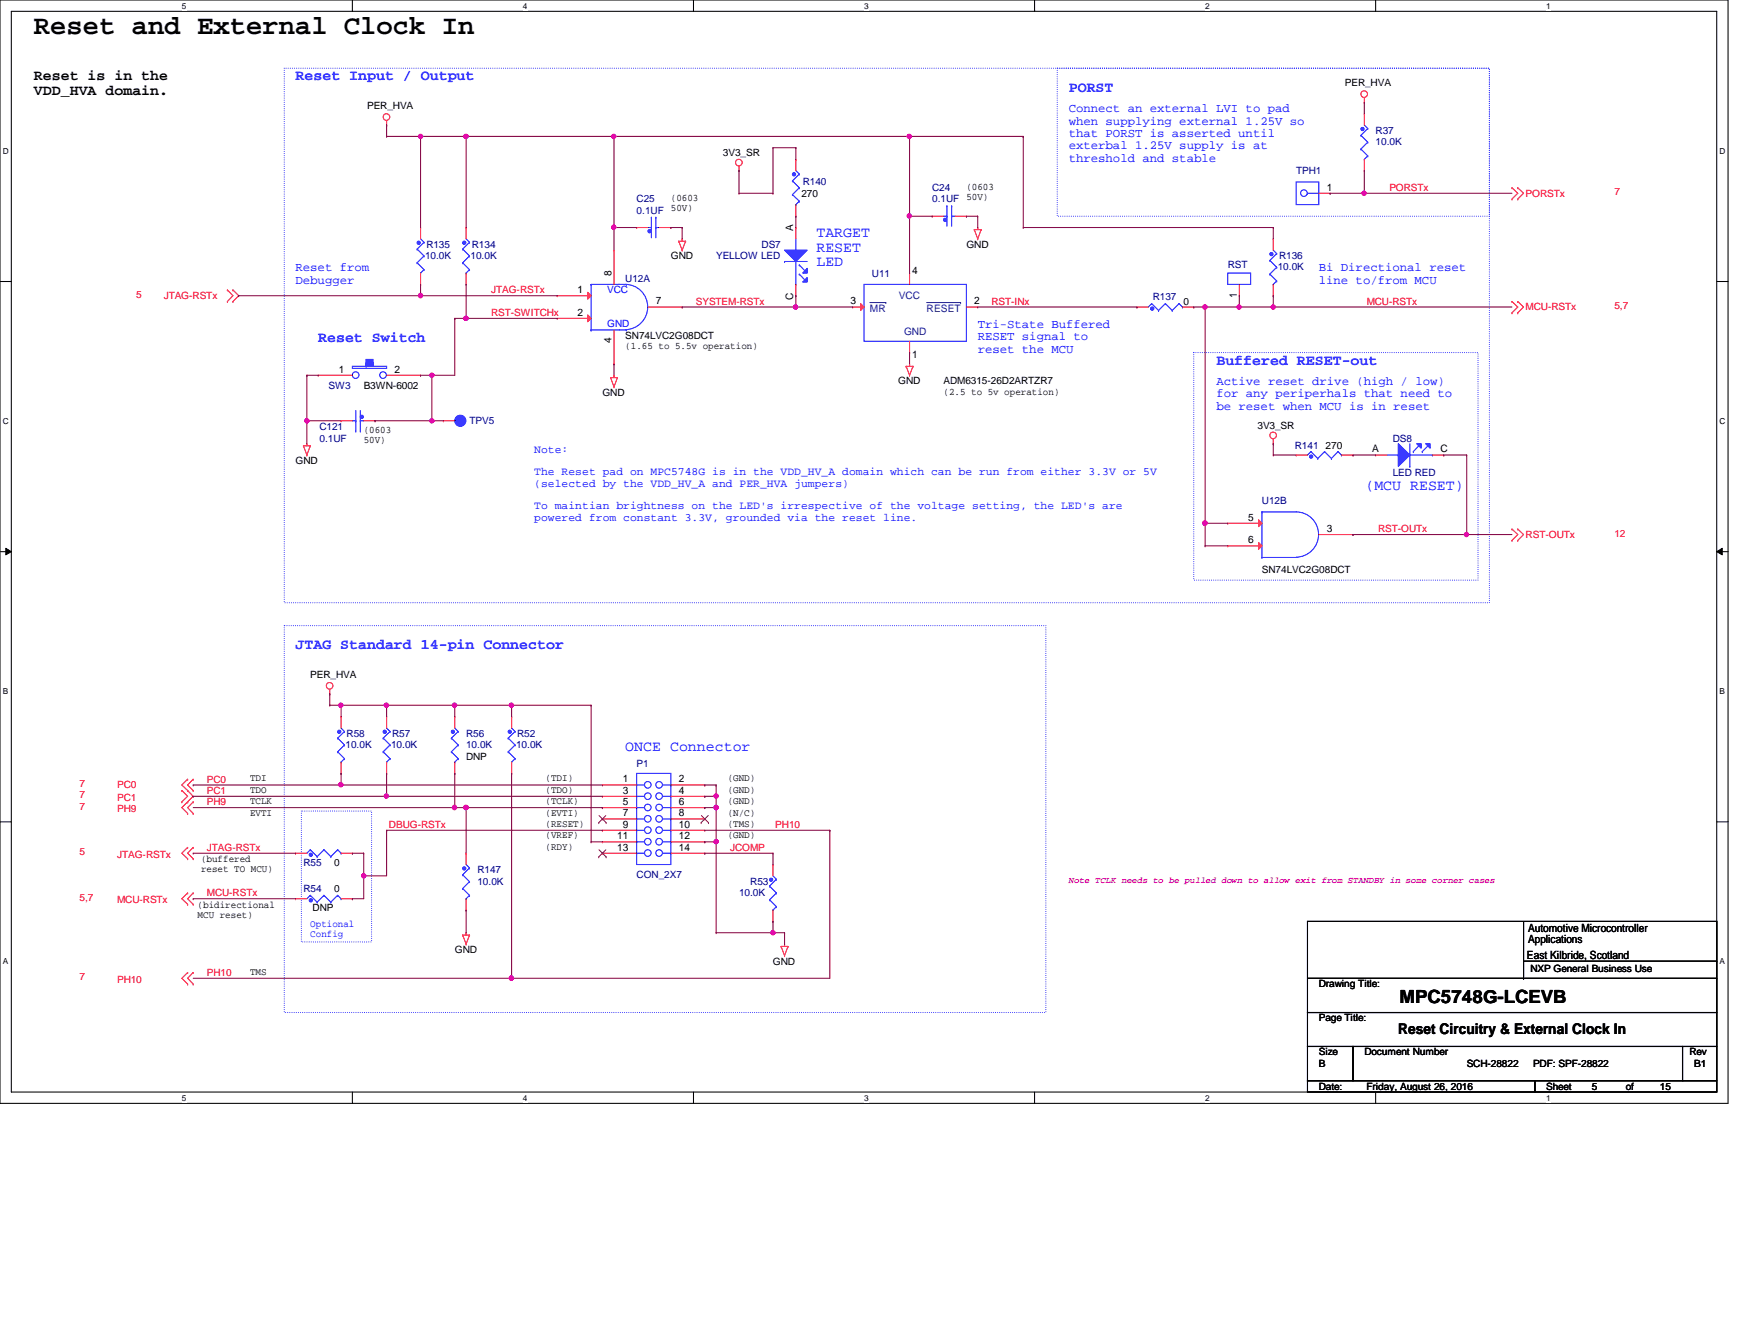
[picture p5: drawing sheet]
<svg xmlns="http://www.w3.org/2000/svg" width="279mm" height="216mm" viewBox="0 0 279 216" stroke-linecap="round" stroke-linejoin="round" font-family="sans-serif">
<path d="M0 0h278v177.4h-278zM1.8 1.8h274.3v173.8h-274.3z" fill="none" stroke="#000" stroke-width=".17"/>
<g fill="#fff">
<path d="M29.3 .2h.7v1.5h-.7z"/>
<path d="M29.3 175.8h.7v1.4h-.7z"/>
</g>
<path d="M56.7 0v1.8M56.7 175.6v1.8" fill="none" stroke="#000" stroke-width=".17"/>
<g fill="#fff">
<path d="M84.1 .2h.7v1.5h-.7z"/>
<path d="M84.1 175.8h.7v1.4h-.7z"/>
</g>
<path d="M111.5 0v1.8M111.5 175.6v1.8" fill="none" stroke="#000" stroke-width=".17"/>
<g fill="#fff">
<path d="M139 .2h.7v1.5h-.7z"/>
<path d="M139 175.8h.7v1.4h-.7z"/>
</g>
<path d="M166.4 0v1.8M166.4 175.6v1.8" fill="none" stroke="#000" stroke-width=".17"/>
<g fill="#fff">
<path d="M193.8 .2h.8v1.5h-.8z"/>
<path d="M193.8 175.8h.8v1.4h-.8z"/>
</g>
<path d="M221.3 0v1.8M221.3 175.6v1.8" fill="none" stroke="#000" stroke-width=".17"/>
<g fill="#fff">
<path d="M248.7 .2h.7v1.5h-.7z"/>
<path d="M248.7 175.8h.7v1.4h-.7z"/>
<path d="M.5 23.5h.9v1.5h-.9z"/>
<path d="M276.6 23.5h.9v1.5h-.9z"/>
<path d="M.5 67h.9v1.5h-.9z"/>
<path d="M276.6 67h.9v1.5h-.9z"/>
</g>
<path d="M0 45.3h1.8M276.1 45.3h1.9" fill="none" stroke="#000" stroke-width=".17"/>
<g fill="#fff">
<path d="M.5 110.4h.8v1.5h-.8z"/>
<path d="M276.6 110.4h.9v1.5h-.9z"/>
</g>
<path d="M0 88.7h1.8M276.1 88.7h1.9" fill="none" stroke="#000" stroke-width=".17"/>
<path d="M.9 88.1l.9 .6-.9 .5zM276.1 88.7l.9-.6v1.1z" fill="#000"/>
<path d="M.9 88.1l.9 .6-.9 .5zM276.1 88.7l.9-.6v1.1z" fill="none" stroke="#000" stroke-width=".16"/>
<g fill="#fff">
<path d="M.5 153.8h.8v1.5h-.8z"/>
<path d="M276.6 153.8h.9v1.5h-.9z"/>
</g>
<g fill="none" stroke="#000" stroke-width=".17">
<path d="M0 132.1h1.8M276.1 132.1h1.9M210.3 148.1h65.8v14.7h-65.8zM210.3 157.3h65.8M245.1 157.3h.1M245.1 148.1v9.2M245.1 154.5h31M276.1 157.3h.1M276.1 154.5h.1M210.3 162.8h65.8v5.4h-65.8zM210.3 168.2h7.3v5.5h-7.3zM210.3 173.7h36.6v1.9h-36.6z"/>
<path d="M217.6 168.2h53v5.5h-53zM246.9 173.7h29.2v1.9h-29.2zM270.6 168.2h5.5v5.5h-5.5z"/>
</g>
<path d="M45.7 11h193.9v85.9h-193.9zM170.1 11h69.5v23.8h-69.5zM192 56.7h45.7v36.6h-45.7zM45.7 100.6h122.5v62.2h-122.5zM48.5 130.4h11.3v21h-11.3z" fill="none" stroke="#00f" stroke-width=".17" stroke-dasharray="0 .3"/>
<g fill="none" stroke="#f00" stroke-width=".17">
<path d="M62.2 19.4v.7M219.5 16.5h.1M219.5 15.7v.8M62.2 20.1h.1M109.2 38.8h.1M109.2 38.8h1.1M109.2 38.8l.5 1.4M109.7 38.4h.1M109.7 38.4v.4M110.3 38.8h.1M110.3 38.8l-.6 1.4M118.9 27.4h.1"/>
<path d="M118.9 26.7v.7M156.7 36.9h.1M156.7 36.9h1.1M156.7 36.9l.6 1.5M157.3 36.6h.1M157.3 38.4h.1M157.3 36.6v.3M157.8 36.9h.1M157.8 36.9l-.5 1.5M243.2 32h.1M243.2 30.2h.1M243.2 30.2l.9 .9-.9 .9"/>
<path d="M244.1 32h.1M244.1 30.2h.1M244.1 30.2l1 .9-1 .9M36.6 46.6h.1M36.6 48.5h.1M36.6 46.6l.9 .9-.9 1M37.5 48.5h.1M37.5 46.6h.1M37.5 46.6l.9 .9-.9 1M109.7 40.2h.1M145.8 58.9h.1M145.8 58.9h1.1"/>
<path d="M145.8 58.9l.5 1.4M146.3 58.5h.1M146.3 58.5v.4M146.9 58.9h.1M146.9 58.9l-.6 1.4M243.2 50.3h.1M243.2 48.5h.1M243.2 48.5l.9 .9-.9 .9M244.1 50.3h.1M244.1 48.5h.1M244.1 48.5l1 .9-1 .9M48.8 71.7h.1"/>
<path d="M48.8 71.7h1.1M48.8 71.7l.6 1.5M49.4 71.3h.1M49.4 73.2h.1M49.4 71.3v.4M49.9 71.7h.1M49.9 71.7l-.5 1.5M98.2 60.7h.1M98.2 60.7h1.1M98.2 60.7l.6 1.5M98.8 60.3h.1M98.8 62.2h.1"/>
<path d="M98.8 60.3v.4M99.3 60.7h.1M99.3 60.7l-.5 1.5M146.3 60.3h.1M204.8 71.3h.1M204.8 70.6v.7M243.2 86.9h.1M243.2 85h.1M243.2 85l.9 .9-.9 1M244.1 86.9h.1M244.1 85h.1M244.1 85l1 .9-1 1"/>
<path d="M53 111.5h.1M53 110.8v.7M29.3 127.1h.1M29.3 128.9h.1M29.3 127.1l.9 .9-.9 .9M30.2 128.9h.1M30.2 130.8h.1M30.2 125.3h.1M30.2 127.1h.1M30.2 136.2h.1M30.2 138h.1M30.2 127.1l.9 .9-1.8 1.8 .9 1"/>
<path d="M30.2 125.3l-.9 .9 .9 .9M30.2 136.2l-.9 1 .9 .8M31.1 128.9h.1M31.1 130.8h.1M31.1 125.3h.1M31.1 127.1h.1M31.1 136.2h.1M31.1 138h.1M31.1 128.9l-.9 .9 .9 1M31.1 125.3l-.9 .9 .9 .9M31.1 136.2l-.9 1 .9 .8M30.2 143.6h.1"/>
<path d="M30.2 145.4h.1M30.2 156.3h.1M30.2 158.2h.1M30.2 143.6l-.9 .9 .9 .9M30.2 156.3l-.9 1 .9 .9M31.1 143.6h.1M31.1 145.4h.1M31.1 156.3h.1M31.1 158.2h.1M31.1 143.6l-.9 .9 .9 .9M31.1 156.3l-.9 1 .9 .9M74.4 150.3h.1"/>
<path d="M74.4 150.3h1.1M74.4 150.3l.6 1.5M75 149.9h.1M75 151.8h.1M75 149.9v.4M75.5 150.3h.1M75.5 150.3l-.5 1.5M125.6 152.1h.1M125.6 152.1h1.1M125.6 152.1l.6 1.5M126.2 151.8h.1M126.2 153.6h.1"/>
<path d="M126.2 151.8v.3M126.7 152.1h.1M126.7 152.1l-.5 1.5"/>
<circle cx="62.2" cy="18.8" r=".54"/>
<circle cx="219.4" cy="15.1" r=".54"/>
<circle cx="118.8" cy="26.1" r=".54"/>
<circle cx="204.8" cy="70" r=".54"/>
<circle cx="53" cy="110.3" r=".54"/>
</g>
<path d="M75 38.4l.5 .5M75.5 38.9h.1M75.5 38.9l-1.1 1.1M74.4 40h.1M74.4 42.2h.1M74.4 40l1.1 1.1M74.4 42.2l1.1 1.1M75 43.9h.1M75.5 41.1h.1M75.5 43.3h.1M75.5 41.1l-1.1 1.1M75.5 43.3l-.5 .6" fill="none" stroke="#00f" stroke-width=".17"/>
<circle cx="74.7" cy="39" r=".26" fill="#00f"/>
<g fill="none" stroke="#00f" stroke-width=".17">
<path d="M197.5 43.9h3.7v1.8h-3.7zM210.9 72.6h.1M210.9 72.6l-.6 .6M210.9 72.6l1.1 1.1M212 73.7h.1M213.1 72.6h.1M213.1 72.6l-1.1 1.1M213.1 72.6l1.1 1.1M214.2 73.7h.1M215.2 72.6h.1M215.2 72.6l-1 1.1M215.2 72.6l.6 .6"/>
<path d="M215.8 73.2h.1"/>
<circle cx="74.7" cy="39" r=".26"/>
</g>
<path d="M75 36.6h.1M75 36.6v1.8M75 45.7h.1M75 43.9v1.8M199.3 47.5h.1M199.3 45.7v1.8" fill="none" stroke="#f00" stroke-width=".17"/>
<circle cx="210.9" cy="73.4" r=".26" fill="#00f"/>
<g fill="none" stroke="#00f" stroke-width=".17">
<path d="M218.9 21.8h.1M218.9 24h.1M218.9 21.8l1.1 1.1M218.9 24l1.1 1.1M219.5 25.6h.1M219.5 20.1l.5 .6M220 20.7h.1M220 22.9h.1M220 25.1h.1M220 20.7l-1.1 1.1M220 22.9l-1.1 1.1M220 25.1l-.5 .5"/>
<circle cx="210.9" cy="73.4" r=".26"/>
</g>
<path d="M208.5 73.2h.1M208.5 73.2h1.8M215.8 73.2h1.8M217.6 73.2h.1" fill="none" stroke="#f00" stroke-width=".17"/>
<circle cx="219.2" cy="20.7" r=".26" fill="#00f"/>
<g fill="none" stroke="#00f" stroke-width=".17">
<path d="M81.7 118.7h.1M81.7 118.7l1.1 1.1M82.3 117.1l.5 .5M82.8 117.6h.1M82.8 119.8h.1M82.8 117.6l-1.1 1.1M82.8 119.8l-1.1 1.1M81.7 120.9h.1M81.7 120.9l1.1 1.1M82.3 122.5h.1M82.8 122h.1M82.8 122l-.5 .5"/>
<circle cx="219.2" cy="20.7" r=".26"/>
</g>
<path d="M219.5 18.3h.1M219.5 18.3v1.8M219.5 27.4h.1M219.5 25.6v1.8" fill="none" stroke="#f00" stroke-width=".17"/>
<circle cx="82" cy="117.6" r=".26" fill="#00f"/>
<g fill="none" stroke="#00f" stroke-width=".17">
<path d="M58.9 58.3h.1M58.9 58.9h.1M58.9 58.3h1.1M58.9 58.3v.6M60 58.3h.1M60 58.3v.6"/>
<circle cx="57.2" cy="60.3" r=".54"/>
<circle cx="61.6" cy="60.3" r=".54"/>
<circle cx="82" cy="117.6" r=".26"/>
</g>
<path d="M82.3 115.2h.1M82.3 115.2v1.9M82.3 124.3h.1M82.3 122.5v1.8" fill="none" stroke="#f00" stroke-width=".17"/>
<path d="M58.9 57.8h1.1v1.1h-1.1z" fill-rule="evenodd" fill="#00f"/>
<g fill="none" stroke="#00f" stroke-width=".17">
<path d="M56.7 58.9h5.5v.3h-5.5zM58.9 57.8h1.1v1.1h-1.1zM123.8 142.5h.1M123.8 144.7h.1M123.8 142.5l1.1 1.1M123.8 144.7l1.1 1.1M124.3 146.3h.1M124.3 140.8l.6 .6M124.9 141.4h.1M124.9 143.6h.1M124.9 145.8h.1M124.9 141.4l-1.1 1.1"/>
<path d="M124.9 143.6l-1.1 1.1M124.9 145.8l-.6 .5"/>
</g>
<path d="M51.2 60.3h.1M51.2 60.3h5.5M62.2 60.3h5.4M67.6 60.3h.1" fill="none" stroke="#f00" stroke-width=".17"/>
<circle cx="124" cy="141.4" r=".26" fill="#00f"/>
<g fill="none" stroke="#00f" stroke-width=".17">
<path d="M56.7 67.6h.5M57.2 69.3h.1M57.2 67.6h.1M57.2 66v3.3M58 69.3h.1M58 66v3.3"/>
<circle cx="124" cy="141.4" r=".26"/>
</g>
<path d="M124.3 139h.1M124.3 139v1.8M124.3 148.1h.1M124.3 146.3v1.8" fill="none" stroke="#f00" stroke-width=".17"/>
<circle cx="58.2" cy="67" r=".26" fill="#00f"/>
<g fill="none" stroke="#00f" stroke-width=".17">
<path d="M58 67.6h.1M58 67.6h.5M61.6 118.7h.1M61.6 118.7l1.1 1.1M62.2 117.1l.5 .5M62.7 117.6h.1M62.7 119.8h.1M62.7 117.6l-1.1 1.1M62.7 119.8l-1.1 1.1M61.6 120.9h.1M61.6 120.9l1.1 1.1M62.2 122.5h.1"/>
<path d="M62.7 122h.1M62.7 122l-.5 .5"/>
<circle cx="58.2" cy="67" r=".26"/>
</g>
<path d="M54.9 67.6h.1M54.9 67.6h1.8M58.5 67.6h1.8M60.3 67.6h.1" fill="none" stroke="#f00" stroke-width=".17"/>
<circle cx="61.9" cy="117.6" r=".26" fill="#00f"/>
<g fill="none" stroke="#00f" stroke-width=".17">
<path d="M95.1 45.7h.1M95.1 53h.1M95.1 45.7h5.7M95.1 53h5.7M95.1 45.7v7.3M100.6 45.7a3.6 3.6 0 0 1 3.6 3.7 3.6 3.6 0 0 1-3.6 3.6M100.8 45.7h.1M100.8 53h.1"/>
<circle cx="61.9" cy="117.6" r=".26"/>
</g>
<path d="M62.2 115.2h.1M62.2 115.2v1.9M62.2 124.3h.1M62.2 122.5v1.8" fill="none" stroke="#f00" stroke-width=".17"/>
<path d="M94.5 47l.6 .5-.6 .6z" fill="#f00"/>
<path d="M89.6 47.5h.1M89.6 47.5h5.5M94.5 47l.6 .5-.6 .6z" fill="none" stroke="#f00" stroke-width=".17"/>
<path d="M94.5 50.6l.6 .6-.6 .5z" fill="#f00"/>
<path d="M89.6 51.2h.1M89.6 51.2h5.5M94.5 50.6l.6 .6-.6 .5zM98.8 40.2h.1M98.8 58.5h.1M98.8 40.2v5.5M98.8 53v5.5M104.2 49.4h5.5M109.7 49.4h.1" fill="none" stroke="#f00" stroke-width=".17"/>
<circle cx="74" cy="67.6" r=".89" fill="#00f"/>
<g fill="none" stroke="#00f" stroke-width=".17">
<path d="M127.5 29.1h.1M127.5 31.3h.1M127.5 29.1l1.1 1.1M127.5 31.3l1.1 1M128 32.9h.1M128 27.4l.6 .6M128.6 28h.1M128.6 30.2h.1M128.6 32.3h.1M128.6 28l-1.1 1.1M128.6 30.2l-1.1 1.1M128.6 32.3l-.6 .6"/>
<circle cx="74" cy="67.6" r=".89"/>
</g>
<path d="M71.3 67.6h.1M71.3 67.6h1.9" fill="none" stroke="#f00" stroke-width=".17"/>
<circle cx="127.7" cy="28" r=".26" fill="#00f"/>
<g fill="none" stroke="#00f" stroke-width=".17">
<path d="M204.3 41.9h.1M204.3 44.1h.1M204.3 41.9l1.1 1.1M204.3 44.1l1.1 1.1M204.8 45.7h.1M204.8 40.2l.6 .6M205.4 40.8h.1M205.4 43h.1M205.4 45.2h.1M205.4 40.8l-1.1 1.1M205.4 43l-1.1 1.1M205.4 45.2l-.6 .5"/>
<circle cx="127.7" cy="28" r=".26"/>
</g>
<path d="M128 25.6h.1M128 34.8h.1M128 25.6v1.8M128 32.9v1.9" fill="none" stroke="#f00" stroke-width=".17"/>
<circle cx="204.5" cy="40.9" r=".26" fill="#00f"/>
<g fill="none" stroke="#00f" stroke-width=".17">
<path d="M49.9 136.6h.1M49.9 136.6l-.5 .6M49.9 136.6l1.1 1.1M51 137.7h.1M52.1 136.6h.1M52.1 136.6l-1.1 1.1M52.1 136.6l1.1 1.1M53.2 137.7h.1M54.3 136.6h.1M54.3 136.6l-1.1 1.1M54.3 136.6l.6 .6M54.9 137.2h.1"/>
<circle cx="204.5" cy="40.9" r=".26"/>
</g>
<path d="M204.8 38.4h.1M204.8 38.4v1.8M204.8 47.5h.1M204.8 45.7v1.8" fill="none" stroke="#f00" stroke-width=".17"/>
<circle cx="50" cy="137.4" r=".26" fill="#00f"/>
<g fill="none" stroke="#00f" stroke-width=".17">
<path d="M75 139l.5 .5M75.5 139.5h.1M75.5 139.5l-1.1 1.1M74.4 140.6h.1M74.4 142.8h.1M74.4 140.6l1.1 1.1M74.4 142.8l1.1 1.1M75 144.5h.1M75.5 141.7h.1M75.5 143.9h.1M75.5 141.7l-1.1 1.1M75.5 143.9l-.5 .6"/>
<circle cx="50" cy="137.4" r=".26"/>
</g>
<path d="M47.5 137.2h.1M47.5 137.2h1.9M54.9 137.2h1.8M56.7 137.2h.1" fill="none" stroke="#f00" stroke-width=".17"/>
<circle cx="74.7" cy="139.6" r=".26" fill="#00f"/>
<g fill="none" stroke="#00f" stroke-width=".17">
<path d="M203 82.3h.1M203 89.6h.1M203 82.3h5.5a3.6 3.6 0 0 1 3.6 3.6 3.6 3.6 0 0 1-3.6 3.7M203 89.6h5.7M203 82.3v7.3"/>
<circle cx="74.7" cy="139.6" r=".26"/>
</g>
<path d="M75 137.2h.1M75 137.2v1.8M75 146.3h.1M75 144.5v1.8" fill="none" stroke="#f00" stroke-width=".17"/>
<path d="M202.4 83.6l.6 .5-.6 .6z" fill="#f00"/>
<path d="M197.5 84.1h.1M197.5 84.1h5.5M202.4 83.6l.6 .5-.6 .6z" fill="none" stroke="#f00" stroke-width=".17"/>
<path d="M202.4 87.2l.6 .6-.6 .5z" fill="#f00"/>
<path d="M146.3 56.7h.1M146.3 54.9v1.8M155.4 49.4h1.9M157.3 49.4h.1M197.5 87.8h.1M197.5 87.8h5.5M202.4 87.2l.6 .6-.6 .5zM212.1 85.9h5.5M217.6 85.9h.1" fill="none" stroke="#f00" stroke-width=".17"/>
<path d="M139 45.7h16.4v9.2h-16.4z" fill="none" stroke="#00f" stroke-width=".17"/>
<path d="M149.1 48.6h5.4M154.5 48.6h.1" fill="none" stroke="#004080" stroke-width=".16"/>
<path d="M138.4 48.8l.6 .6-.6 .5z" fill="#f00"/>
<path d="M137.2 49.4h.1M137.2 49.4h1.8M138.4 48.8l.6 .6-.6 .5zM146.3 43.9h.1M146.3 43.9v1.8" fill="none" stroke="#f00" stroke-width=".17"/>
<path d="M139.9 48.6h2.6M142.5 48.6h.1" fill="none" stroke="#004080" stroke-width=".16"/>
<path d="M152.3 33.1h.1M152.3 33.1v3.3M153.1 33.1h.1M153.1 34.8h.1M153.1 33.1v3.3M153.1 34.8h.5" fill="none" stroke="#00f" stroke-width=".17"/>
<circle cx="152" cy="35.3" r=".26" fill="#00f"/>
<g fill="none" stroke="#00f" stroke-width=".17">
<path d="M151.8 34.8h.5M152.3 34.8h.1M185.3 48.8h.1M185.3 48.8l-.6 .6M185.3 48.8l1.1 1.1M186.4 49.9h.1M187.5 48.8h.1M187.5 48.8l-1.1 1.1M187.5 48.8l1.1 1.1M188.6 49.9h.1M189.7 48.8h.1M189.7 48.8l-1.1 1.1"/>
<path d="M189.7 48.8l.5 .6M190.2 49.4h.1"/>
<circle cx="152" cy="35.3" r=".26"/>
</g>
<path d="M149.9 34.8h.1M149.9 34.8h1.9M153.6 34.8h1.8M155.4 34.8h.1" fill="none" stroke="#f00" stroke-width=".17"/>
<circle cx="185.3" cy="49.6" r=".26" fill="#00f"/>
<g fill="none" stroke="#00f" stroke-width=".17">
<path d="M72.6 118.7h.1M72.6 118.7l1.1 1.1M73.2 117.1l.5 .5M73.7 117.6h.1M73.7 119.8h.1M73.7 117.6l-1.1 1.1M73.7 119.8l-1.1 1.1M72.6 120.9h.1M72.6 120.9l1.1 1.1M73.2 122.5h.1M73.7 122h.1M73.7 122l-.5 .5"/>
<circle cx="185.3" cy="49.6" r=".26"/>
</g>
<path d="M182.9 49.4h.1M182.9 49.4h1.8M190.2 49.4h1.8M192 49.4h.1" fill="none" stroke="#f00" stroke-width=".17"/>
<circle cx="72.9" cy="117.6" r=".26" fill="#00f"/>
<g fill="none" stroke="#00f" stroke-width=".17">
<path d="M104.8 34.9h.1M104.8 34.9v3.3M105.5 34.9h.1M105.5 36.6h.1M105.5 34.9v3.3M105.5 36.6h.5M102.4 124.3h5.5v14.7h-5.5zM102.4 126.2h.1M102.4 128h.1M102.4 129.8h.1M102.4 131.7h.1M102.4 133.5h.1"/>
<path d="M102.4 135.3h.1M102.4 137.2h.1M102.4 126.2h1.3M102.4 128h1.3M102.4 129.8h1.3M102.4 131.7h1.3M102.4 133.5h1.3M102.4 135.3h1.3M102.4 137.2h1.3M106.6 126.2h1.3M106.6 128h1.3M106.6 129.8h1.3"/>
<path d="M106.6 131.7h1.3M106.6 133.5h1.3M106.6 135.3h1.3M106.6 137.2h1.3M107.9 128h.1M107.9 126.2h.1M107.9 129.8h.1M107.9 131.7h.1M107.9 133.5h.1M107.9 135.3h.1M107.9 137.2h.1"/>
<circle cx="72.9" cy="117.6" r=".26"/>
<circle cx="104.2" cy="131.6" r=".54"/>
<circle cx="104.2" cy="137.1" r=".54"/>
<circle cx="104.2" cy="133.5" r=".54"/>
<circle cx="104.2" cy="135.3" r=".54"/>
<circle cx="104.2" cy="128" r=".54"/>
<circle cx="104.2" cy="129.8" r=".54"/>
<circle cx="104.2" cy="126.2" r=".54"/>
<circle cx="106" cy="131.6" r=".54"/>
<circle cx="106" cy="129.8" r=".54"/>
<circle cx="106" cy="135.3" r=".54"/>
<circle cx="106" cy="126.2" r=".54"/>
<circle cx="106" cy="133.5" r=".54"/>
<circle cx="106" cy="137.1" r=".54"/>
<circle cx="106" cy="128" r=".54"/>
</g>
<g fill="none" stroke="#f00" stroke-width=".17">
<path d="M73.2 115.2h.1M73.2 115.2v1.9M73.2 124.3h.1M73.2 122.5v1.8M96.9 126.2h.1M96.9 128h.1M96.9 129.8h.1M96.9 131.7h.1M96.9 133.5h.1M96.9 135.3h.1M96.9 137.2h.1M96.9 126.2h5.5"/>
<path d="M96.9 128h5.5M96.9 129.8h5.5M96.9 131.7h5.5M96.9 133.5h5.5M96.9 135.3h5.5M96.9 137.2h5.5M107.9 126.2h5.5M107.9 128h5.5M107.9 129.8h5.5M107.9 131.7h5.5M107.9 133.5h5.5M107.9 135.3h5.5"/>
<path d="M107.9 137.2h5.5M113.4 126.2h.1M113.4 128h.1M113.4 129.8h.1M113.4 131.7h.1M113.4 133.5h.1M113.4 135.3h.1M113.4 137.2h.1"/>
</g>
<path d="M96.3 132.2h.1M96.3 137.8h.1M96.4 131.1l1.1 1.1M96.4 136.6l1.1 1.2M97.5 131.1l-1.2 1.1M97.5 136.6l-1.2 1.2M97.5 132.2h.1M97.5 137.8h.1M112.8 132.2h.1M112.8 131.1l1.2 1.1M113.9 131.1l-1.1 1.1M114 132.2h.1" fill="none" stroke="#804000" stroke-width=".16"/>
<circle cx="104.5" cy="37.2" r=".26" fill="#00f"/>
<g fill="none" stroke="#00f" stroke-width=".17">
<path d="M104.2 36.6h.6M104.8 36.6h.1M54.3 118.7h.1M54.3 118.7l1.1 1.1M54.9 117.1l.5 .5M55.4 117.6h.1M55.4 119.8h.1M55.4 117.6l-1.1 1.1M55.4 119.8l-1.1 1.1M54.3 120.9h.1M54.3 120.9l1.1 1.1M54.9 122.5h.1"/>
<path d="M55.4 122h.1M55.4 122l-.5 .5"/>
<circle cx="104.5" cy="37.2" r=".26"/>
</g>
<path d="M102.4 36.6h.1M102.4 36.6h1.8M106 36.6h1.9M107.9 36.6h.1" fill="none" stroke="#f00" stroke-width=".17"/>
<circle cx="54.6" cy="117.6" r=".26" fill="#00f"/>
<g fill="none" stroke="#00f" stroke-width=".17">
<path d="M67.6 38.4l.6 .5M68.2 38.9h.1M68.2 38.9l-1.1 1.1M67.1 40h.1M67.1 42.2h.1M67.1 40l1.1 1.1M67.1 42.2l1.1 1.1M67.6 43.9h.1M68.2 41.1h.1M68.2 43.3h.1M68.2 41.1l-1.1 1.1M68.2 43.3l-.6 .6"/>
<circle cx="54.6" cy="117.6" r=".26"/>
</g>
<path d="M54.9 115.2h.1M54.9 115.2v1.9M54.9 124.3h.1M54.9 122.5v1.8" fill="none" stroke="#f00" stroke-width=".17"/>
<circle cx="67.4" cy="39" r=".26" fill="#00f"/>
<g fill="none" stroke="#00f" stroke-width=".17">
<path d="M208.5 29.3h3.6v3.6h-3.6zM210.3 31.1h.1M210.3 31.1h1.8"/>
<circle cx="67.4" cy="39" r=".26"/>
<circle cx="209.7" cy="31" r=".54"/>
</g>
<path d="M67.6 36.6h.1M67.6 36.6v1.8M212.1 31.1h1.9M214 31.1h.1M67.6 45.7h.1M67.6 43.9v1.8" fill="none" stroke="#f00" stroke-width=".17"/>
<path d="M126.2 40.2h3.6l-1.8 1.8z" fill="#00f"/>
<path d="M126.2 40.2h3.6l-1.8 1.8z" fill="none" stroke="#00f" stroke-width=".17"/>
<path d="M129.8 43.1v.8h-.7z" fill="#00f"/>
<path d="M129.8 43.1v.8h-.7z" fill="none" stroke="#00f" stroke-width=".17"/>
<path d="M129.1 45.3l.7-.7v.7z" fill="#00f"/>
<path d="M128 38.4v1.8M126.2 42h.1M126.2 42h3.6M128 40.2h.1M128 45.7h.1M128 42v3.7M128.6 42.6h.1M128.6 44.1h.1M128.6 42.6l.9 .9M128.6 44.1l.9 .9M129.1 45.3l.7-.7v.7z" fill="none" stroke="#00f" stroke-width=".17"/>
<path d="M128 36.6h.1M128 36.6v1.8M128 47.5h.1M128 45.7v1.8" fill="none" stroke="#f00" stroke-width=".17"/>
<path d="M224.9 71.3l1.9 1.9-1.9 1.8z" fill="#00f"/>
<path d="M224.9 71.3l1.9 1.9-1.9 1.8z" fill="none" stroke="#00f" stroke-width=".17"/>
<path d="M227.9 71.3h.7v.8z" fill="#00f"/>
<path d="M227.9 71.3h.7v.8z" fill="none" stroke="#00f" stroke-width=".17"/>
<path d="M229.3 71.3h.7v.8z" fill="#00f"/>
<g fill="none" stroke="#00f" stroke-width=".17">
<path d="M223.1 73.2h1.8M224.9 73.2h.1M226.8 75h.1M226.8 71.3v3.7M226.8 73.2h3.6M227.3 72.6h.1M228.2 71.7l-.9 .9M228.8 72.6h.1M229.3 71.3h.7v.8zM229.7 71.7l-.9 .9M230.4 73.2h.1M49.9 143.9h.1"/>
<path d="M49.9 143.9l-.5 .6M49.9 143.9l1.1 1.1M51 145h.1M52.1 143.9h.1M52.1 143.9l-1.1 1.1M52.1 143.9l1.1 1.1M53.2 145h.1M54.3 143.9h.1M54.3 143.9l-1.1 1.1M54.3 143.9l.6 .6M54.9 144.5h.1"/>
</g>
<path d="M221.3 73.2h.1M221.3 73.2h1.8M230.4 73.2h1.8M232.2 73.2h.1" fill="none" stroke="#f00" stroke-width=".17"/>
<circle cx="50" cy="144.7" r=".26" fill="#00f"/>
<circle cx="50" cy="144.7" r=".26" fill="none" stroke="#00f" stroke-width=".17"/>
<path d="M47.5 144.5h.1M47.5 144.5h1.9M54.9 144.5h1.8M56.7 144.5h.1" fill="none" stroke="#f00" stroke-width=".17"/>
<path d="M204.8 49.4h.1M204.8 49.4h38.4" fill="none" stroke="#800040" stroke-width=".17"/>
<circle cx="204.8" cy="49.4" r=".34" fill="#f0f"/>
<circle cx="204.8" cy="49.4" r=".34" fill="none" stroke="#f0f" stroke-width=".17"/>
<path d="M67.6 47.5h.1M67.6 47.5h22" fill="none" stroke="#800040" stroke-width=".17"/>
<circle cx="67.6" cy="47.5" r=".35" fill="#f0f"/>
<circle cx="67.6" cy="47.5" r=".35" fill="none" stroke="#f0f" stroke-width=".17"/>
<path d="M67.6 21.9h.1M67.6 21.9v14.7M98.8 36.6h.1M98.8 36.6v3.6M98.8 58.5h.1M98.8 58.5v1.8M49.4 67.6h.1M49.4 67.6h5.5M49.4 67.6v3.7M60.3 67.6h.1M60.3 67.6h9.2" fill="none" stroke="#800040" stroke-width=".17"/>
<circle cx="49.4" cy="67.6" r=".34" fill="#f0f"/>
<circle cx="49.4" cy="67.6" r=".34" fill="none" stroke="#f0f" stroke-width=".17"/>
<path d="M69.5 67.6h.1M69.5 67.6h1.8" fill="none" stroke="#800040" stroke-width=".17"/>
<circle cx="69.5" cy="67.6" r=".34" fill="#f0f"/>
<circle cx="69.5" cy="67.6" r=".34" fill="none" stroke="#f0f" stroke-width=".17"/>
<path d="M67.6 60.3h.1M67.6 60.3h5.6M69.5 60.3h.1M69.5 60.3v7.3" fill="none" stroke="#800040" stroke-width=".17"/>
<circle cx="69.5" cy="60.3" r=".34" fill="#f0f"/>
<circle cx="69.5" cy="60.3" r=".34" fill="none" stroke="#f0f" stroke-width=".17"/>
<path d="M75 21.9h.1M75 21.9v14.7M75 51.2h.1M75 45.7v5.5M49.4 60.3h.1M49.4 60.3h1.8" fill="none" stroke="#800040" stroke-width=".17"/>
<circle cx="75" cy="51.2" r=".36" fill="#f0f"/>
<circle cx="75" cy="51.2" r=".36" fill="none" stroke="#f0f" stroke-width=".17"/>
<g fill="none" stroke="#800040" stroke-width=".17">
<path d="M98.8 36.6h.1M98.8 36.6h3.6M107.9 36.6h.1M107.9 36.6h1.8M109.7 36.6h.1M109.7 36.6v1.8M67.6 45.7h.1M67.6 45.7v1.8M73.2 51.2h.1M73.2 51.2v9.1M73.2 51.2h16.4M75 51.2h.1"/>
<path d="M128 49.4h.1M128 49.4h9.2M193.8 49.4h.1M193.8 49.4v34.7M217.6 73.2h.1M217.6 73.2h3.7M232.2 73.2h.1M232.2 73.2h3.7M193.8 84.1h.1M193.8 84.1h3.7"/>
</g>
<circle cx="193.8" cy="84.1" r=".37" fill="#f0f"/>
<circle cx="193.8" cy="84.1" r=".37" fill="none" stroke="#f0f" stroke-width=".17"/>
<circle cx="193.8" cy="49.4" r=".36" fill="#f0f"/>
<circle cx="193.8" cy="49.4" r=".36" fill="none" stroke="#f0f" stroke-width=".17"/>
<g fill="none" stroke="#800040" stroke-width=".17">
<path d="M128 34.8h.1M128 34.8v1.8M109.7 49.4h.1M128 47.5h.1M128 47.5v1.9h-18.3M157.3 49.4h25.6M182.9 49.4h.1M192 49.4h.1M192 49.4h1.8M204.8 71.3h.1M204.8 73.2h.1M204.8 71.3v1.9"/>
<path d="M204.8 73.2h3.7M235.9 73.2h.1M235.9 73.2v12.7h-18.3M193.8 87.8h.1M193.8 87.8h3.7M217.6 85.9h.1"/>
</g>
<circle cx="128" cy="49.4" r=".34" fill="#f0f"/>
<circle cx="128" cy="49.4" r=".34" fill="none" stroke="#f0f" stroke-width=".17"/>
<path d="M146.3 34.8h.1M146.3 21.9h.1M146.3 21.9v22M146.3 34.8h3.6M155.4 34.8h.1M155.4 34.8h1.9M157.3 34.8h.1M157.3 34.8v1.8M146.3 56.7h.1M146.3 56.7v1.8" fill="none" stroke="#800040" stroke-width=".17"/>
<circle cx="146.3" cy="34.7" r=".34" fill="#f0f"/>
<circle cx="146.3" cy="34.7" r=".34" fill="none" stroke="#f0f" stroke-width=".17"/>
<path d="M235.9 85.9h.1M235.9 85.9h7.3" fill="none" stroke="#800040" stroke-width=".17"/>
<circle cx="235.9" cy="85.9" r=".34" fill="#f0f"/>
<circle cx="235.9" cy="85.9" r=".34" fill="none" stroke="#f0f" stroke-width=".17"/>
<path d="M62.2 20.1h.1M62.2 20.1v1.8M98.8 21.9h.1M98.8 21.9h47.5M49.4 60.3h.1M49.4 60.3v7.3" fill="none" stroke="#800040" stroke-width=".17"/>
<circle cx="146.3" cy="21.9" r=".34" fill="#f0f"/>
<circle cx="146.3" cy="21.9" r=".34" fill="none" stroke="#f0f" stroke-width=".17"/>
<circle cx="98.7" cy="21.9" r=".34" fill="#f0f"/>
<circle cx="98.7" cy="21.9" r=".34" fill="none" stroke="#f0f" stroke-width=".17"/>
<path d="M62.2 21.9h.1M62.2 21.9h12.8M67.6 21.9h.1" fill="none" stroke="#800040" stroke-width=".17"/>
<circle cx="75" cy="21.9" r=".36" fill="#f0f"/>
<circle cx="75" cy="21.9" r=".36" fill="none" stroke="#f0f" stroke-width=".17"/>
<circle cx="67.6" cy="21.9" r=".34" fill="#f0f"/>
<circle cx="67.6" cy="21.9" r=".34" fill="none" stroke="#f0f" stroke-width=".17"/>
<path d="M75 21.9h.1M75 21.9h23.8M98.8 21.9h.1M98.8 21.9v14.7" fill="none" stroke="#800040" stroke-width=".17"/>
<circle cx="98.7" cy="36.5" r=".34" fill="#f0f"/>
<circle cx="98.7" cy="36.5" r=".34" fill="none" stroke="#f0f" stroke-width=".17"/>
<g fill="none" stroke="#800040" stroke-width=".17">
<path d="M219.5 16.5h.1M219.5 16.5v1.8M146.3 21.9h18.3M164.6 21.9h.1M164.6 36.6h.1M164.6 36.6h40.2M164.6 21.9v14.7M204.8 36.6h.1M204.8 36.6v1.8M214 31.1h.1M214 31.1h29.2M219.5 31.1h.1"/>
<path d="M219.5 27.4h.1M219.5 27.4v3.7M193.8 84.1h.1M193.8 84.1v3.7"/>
</g>
<circle cx="219.4" cy="31.1" r=".34" fill="#f0f"/>
<circle cx="219.4" cy="31.1" r=".34" fill="none" stroke="#f0f" stroke-width=".17"/>
<g fill="none" stroke="#800040" stroke-width=".17">
<path d="M118.9 31.1h.1M118.9 27.4h.1M118.9 31.1h5.4M118.9 27.4v3.7M124.3 23.7h.1M124.3 31.1h.1M124.3 23.7h3.7M124.3 23.7v7.4M128 23.7h.1M128 23.7v1.9M38.4 47.5h.1M38.4 47.5h29.2"/>
<path d="M193.8 49.4h5.5M199.3 49.4h.1M204.8 47.5h.1M204.8 47.5v1.9"/>
</g>
<circle cx="199.3" cy="49.4" r=".34" fill="#f0f"/>
<circle cx="199.3" cy="49.4" r=".34" fill="none" stroke="#f0f" stroke-width=".17"/>
<path d="M54.9 126.2h.1M54.9 126.2h42" fill="none" stroke="#800040" stroke-width=".17"/>
<circle cx="54.8" cy="126.1" r=".34" fill="#f0f"/>
<circle cx="54.8" cy="126.1" r=".34" fill="none" stroke="#f0f" stroke-width=".17"/>
<path d="M62.2 128h.1M62.2 128h34.7" fill="none" stroke="#800040" stroke-width=".17"/>
<circle cx="62.1" cy="128" r=".34" fill="#f0f"/>
<circle cx="62.1" cy="128" r=".34" fill="none" stroke="#f0f" stroke-width=".17"/>
<path d="M31.1 129.8h42.1M73.2 129.8h.1M133.5 133.5h.1M133.5 133.5v23.8" fill="none" stroke="#800040" stroke-width=".17"/>
<circle cx="73.1" cy="129.8" r=".35" fill="#f0f"/>
<circle cx="73.1" cy="129.8" r=".35" fill="none" stroke="#f0f" stroke-width=".17"/>
<path d="M53 113.4h.1M53 113.4h1.9M54.9 113.4h.1M54.9 113.4v1.8M31.1 126.2h.1M31.1 128h.1M54.9 124.3h.1M54.9 124.3v1.9h-23.8M62.2 124.3h.1M62.2 124.3v3.7h-31.1" fill="none" stroke="#800040" stroke-width=".17"/>
<circle cx="54.8" cy="113.4" r=".34" fill="#f0f"/>
<circle cx="54.8" cy="113.4" r=".34" fill="none" stroke="#f0f" stroke-width=".17"/>
<path d="M53 111.5h.1M53 111.5v1.9M54.9 113.4h.1M54.9 113.4h18.3M62.2 113.4h.1M62.2 113.4v1.8M73.2 113.4h.1" fill="none" stroke="#800040" stroke-width=".17"/>
<circle cx="62.1" cy="113.4" r=".34" fill="#f0f"/>
<circle cx="62.1" cy="113.4" r=".34" fill="none" stroke="#f0f" stroke-width=".17"/>
<circle cx="73.1" cy="113.4" r=".34" fill="#f0f"/>
<circle cx="73.1" cy="113.4" r=".34" fill="none" stroke="#f0f" stroke-width=".17"/>
<path d="M124.3 149.9h.1M124.3 149.9h1.9" fill="none" stroke="#800040" stroke-width=".17"/>
<circle cx="124.3" cy="149.9" r=".34" fill="#f0f"/>
<circle cx="124.3" cy="149.9" r=".34" fill="none" stroke="#f0f" stroke-width=".17"/>
<g fill="none" stroke="#800040" stroke-width=".17">
<path d="M31.1 137.2h.1M31.1 137.2h16.4M56.7 137.2h.1M56.7 137.2h1.8M58.5 137.2h.1M58.5 137.2v7.3h-1.8M62.2 133.5h.1M62.2 133.5h34.7M62.2 133.5v7.3h-3.7M124.3 137.2h.1M124.3 137.2v1.8M31.1 144.5h.1"/>
<path d="M31.1 144.5h16.4M56.7 144.5h.1M58.5 140.8h.1M124.3 148.1h.1M124.3 148.1v1.8M126.2 149.9h.1M126.2 149.9v1.9"/>
</g>
<circle cx="58.5" cy="140.8" r=".34" fill="#f0f"/>
<circle cx="58.5" cy="140.8" r=".34" fill="none" stroke="#f0f" stroke-width=".17"/>
<path d="M113.4 126.2h.1M113.4 126.2h1.8M115.2 126.2h.1M115.2 129.8h.1M115.2 126.2v1.8M115.2 129.8v5.5M115.2 149.9h.1M115.2 149.9h9.1" fill="none" stroke="#800040" stroke-width=".17"/>
<circle cx="115.2" cy="135.3" r=".34" fill="#f0f"/>
<circle cx="115.2" cy="135.3" r=".34" fill="none" stroke="#f0f" stroke-width=".17"/>
<circle cx="115.2" cy="129.8" r=".35" fill="#f0f"/>
<circle cx="115.2" cy="129.8" r=".35" fill="none" stroke="#f0f" stroke-width=".17"/>
<path d="M95.1 113.4h.1M95.1 113.4v21.9M95.1 135.3h.1M95.1 135.3h1.8M113.4 128h.1M113.4 128h1.8" fill="none" stroke="#800040" stroke-width=".17"/>
<circle cx="115.2" cy="128" r=".34" fill="#f0f"/>
<circle cx="115.2" cy="128" r=".34" fill="none" stroke="#f0f" stroke-width=".17"/>
<g fill="none" stroke="#800040" stroke-width=".17">
<path d="M113.4 135.3h.1M113.4 137.2h.1M113.4 129.8h.1M113.4 135.3h1.8M113.4 137.2h10.9M113.4 133.5h20.1M115.2 135.3h.1M115.2 128h.1M115.2 128v1.8h-1.8M115.2 135.3v14.6M133.5 133.5h.1M31.1 157.3h51.2"/>
<path d="M82.3 157.3h.1"/>
</g>
<circle cx="82.2" cy="157.2" r=".35" fill="#f0f"/>
<circle cx="82.2" cy="157.2" r=".35" fill="none" stroke="#f0f" stroke-width=".17"/>
<path d="M199.3 49.4h.1M199.3 47.5v1.9M199.3 49.4h5.5M204.8 49.4h.1M73.2 113.4h.1M73.2 113.4v1.8M73.2 113.4h21.9M82.3 113.4h.1M82.3 113.4v1.8M73.2 124.3h.1M73.2 124.3v5.5h1.8M75 129.8h.1" fill="none" stroke="#800040" stroke-width=".17"/>
<circle cx="82.2" cy="113.4" r=".34" fill="#f0f"/>
<circle cx="82.2" cy="113.4" r=".34" fill="none" stroke="#f0f" stroke-width=".17"/>
<path d="M75 129.8h.1M75 129.8v7.4M82.3 124.3h.1M82.3 124.3v33M75 146.3h.1M75 146.3v3.6M82.3 157.3h.1M82.3 157.3h51.2" fill="none" stroke="#800040" stroke-width=".17"/>
<circle cx="74.9" cy="129.8" r=".37" fill="#f0f"/>
<circle cx="74.9" cy="129.8" r=".37" fill="none" stroke="#f0f" stroke-width=".17"/>
<path d="M75 129.8h21.9M96.9 129.8h.1" fill="none" stroke="#800040" stroke-width=".17"/>
<circle cx="204.8" cy="49.4" r=".34" fill="#f0f"/>
<circle cx="204.8" cy="49.4" r=".34" fill="none" stroke="#f0f" stroke-width=".17"/>
<circle cx="67.6" cy="47.5" r=".35" fill="#f0f"/>
<circle cx="67.6" cy="47.5" r=".35" fill="none" stroke="#f0f" stroke-width=".17"/>
<circle cx="49.4" cy="67.6" r=".34" fill="#f0f"/>
<circle cx="49.4" cy="67.6" r=".34" fill="none" stroke="#f0f" stroke-width=".17"/>
<circle cx="69.5" cy="67.6" r=".34" fill="#f0f"/>
<circle cx="69.5" cy="67.6" r=".34" fill="none" stroke="#f0f" stroke-width=".17"/>
<circle cx="69.5" cy="60.3" r=".34" fill="#f0f"/>
<circle cx="69.5" cy="60.3" r=".34" fill="none" stroke="#f0f" stroke-width=".17"/>
<circle cx="75" cy="51.2" r=".36" fill="#f0f"/>
<circle cx="75" cy="51.2" r=".36" fill="none" stroke="#f0f" stroke-width=".17"/>
<circle cx="193.8" cy="84.1" r=".37" fill="#f0f"/>
<circle cx="193.8" cy="84.1" r=".37" fill="none" stroke="#f0f" stroke-width=".17"/>
<circle cx="193.8" cy="49.4" r=".36" fill="#f0f"/>
<circle cx="193.8" cy="49.4" r=".36" fill="none" stroke="#f0f" stroke-width=".17"/>
<circle cx="128" cy="49.4" r=".34" fill="#f0f"/>
<circle cx="128" cy="49.4" r=".34" fill="none" stroke="#f0f" stroke-width=".17"/>
<circle cx="146.3" cy="34.7" r=".34" fill="#f0f"/>
<circle cx="146.3" cy="34.7" r=".34" fill="none" stroke="#f0f" stroke-width=".17"/>
<circle cx="235.9" cy="85.9" r=".34" fill="#f0f"/>
<circle cx="235.9" cy="85.9" r=".34" fill="none" stroke="#f0f" stroke-width=".17"/>
<circle cx="146.3" cy="21.9" r=".34" fill="#f0f"/>
<circle cx="146.3" cy="21.9" r=".34" fill="none" stroke="#f0f" stroke-width=".17"/>
<circle cx="98.7" cy="21.9" r=".34" fill="#f0f"/>
<circle cx="98.7" cy="21.9" r=".34" fill="none" stroke="#f0f" stroke-width=".17"/>
<circle cx="75" cy="21.9" r=".36" fill="#f0f"/>
<circle cx="75" cy="21.9" r=".36" fill="none" stroke="#f0f" stroke-width=".17"/>
<circle cx="67.6" cy="21.9" r=".34" fill="#f0f"/>
<circle cx="67.6" cy="21.9" r=".34" fill="none" stroke="#f0f" stroke-width=".17"/>
<circle cx="98.7" cy="36.5" r=".34" fill="#f0f"/>
<circle cx="98.7" cy="36.5" r=".34" fill="none" stroke="#f0f" stroke-width=".17"/>
<circle cx="219.4" cy="31.1" r=".34" fill="#f0f"/>
<circle cx="219.4" cy="31.1" r=".34" fill="none" stroke="#f0f" stroke-width=".17"/>
<circle cx="199.3" cy="49.4" r=".34" fill="#f0f"/>
<circle cx="199.3" cy="49.4" r=".34" fill="none" stroke="#f0f" stroke-width=".17"/>
<circle cx="54.8" cy="126.1" r=".34" fill="#f0f"/>
<circle cx="54.8" cy="126.1" r=".34" fill="none" stroke="#f0f" stroke-width=".17"/>
<circle cx="62.1" cy="128" r=".34" fill="#f0f"/>
<circle cx="62.1" cy="128" r=".34" fill="none" stroke="#f0f" stroke-width=".17"/>
<circle cx="73.1" cy="129.8" r=".35" fill="#f0f"/>
<circle cx="73.1" cy="129.8" r=".35" fill="none" stroke="#f0f" stroke-width=".17"/>
<circle cx="54.8" cy="113.4" r=".34" fill="#f0f"/>
<circle cx="54.8" cy="113.4" r=".34" fill="none" stroke="#f0f" stroke-width=".17"/>
<circle cx="62.1" cy="113.4" r=".34" fill="#f0f"/>
<circle cx="62.1" cy="113.4" r=".34" fill="none" stroke="#f0f" stroke-width=".17"/>
<circle cx="73.1" cy="113.4" r=".34" fill="#f0f"/>
<circle cx="73.1" cy="113.4" r=".34" fill="none" stroke="#f0f" stroke-width=".17"/>
<circle cx="124.3" cy="149.9" r=".34" fill="#f0f"/>
<circle cx="124.3" cy="149.9" r=".34" fill="none" stroke="#f0f" stroke-width=".17"/>
<circle cx="58.5" cy="140.8" r=".34" fill="#f0f"/>
<circle cx="58.5" cy="140.8" r=".34" fill="none" stroke="#f0f" stroke-width=".17"/>
<circle cx="115.2" cy="135.3" r=".34" fill="#f0f"/>
<circle cx="115.2" cy="135.3" r=".34" fill="none" stroke="#f0f" stroke-width=".17"/>
<circle cx="115.2" cy="129.8" r=".35" fill="#f0f"/>
<circle cx="115.2" cy="129.8" r=".35" fill="none" stroke="#f0f" stroke-width=".17"/>
<circle cx="115.2" cy="128" r=".34" fill="#f0f"/>
<circle cx="115.2" cy="128" r=".34" fill="none" stroke="#f0f" stroke-width=".17"/>
<circle cx="82.2" cy="157.2" r=".35" fill="#f0f"/>
<circle cx="82.2" cy="157.2" r=".35" fill="none" stroke="#f0f" stroke-width=".17"/>
<circle cx="82.2" cy="113.4" r=".34" fill="#f0f"/>
<circle cx="82.2" cy="113.4" r=".34" fill="none" stroke="#f0f" stroke-width=".17"/>
<circle cx="74.9" cy="129.8" r=".37" fill="#f0f"/>
<circle cx="74.9" cy="129.8" r=".37" fill="none" stroke="#f0f" stroke-width=".17"/>
<text font-size="4.4" x="5.5" y="5.5">Reset and External Clock In</text>
<text font-size="2.9" x="225.1" y="161.2">MPC5748G-LCEVB</text>
<g font-size="2.4">
<text x="5.5" y="12.9">Reset is in the</text>
<text x="5.5" y="15.3">VDD_HVA domain.</text>
<text x="224.9" y="166.2">Reset Circuitry &amp; External Clock In</text>
</g>
<g font-size="2.4" fill="#00f">
<text x="47.5" y="12.9">Reset Input / Output</text>
<text x="171.9" y="14.7">PORST</text>
<text x="131.3" y="38.1">TARGET</text>
<text x="131.3" y="40.5">RESET</text>
<text x="131.3" y="42.8">LED</text>
<text x="51.2" y="55">Reset Switch</text>
<text x="195.7" y="58.6">Buffered RESET-out</text>
<text x="219.6" y="78.7">(MCU RESET)</text>
<text x="47.5" y="104.4">JTAG Standard 14-pin Connector</text>
<text x="100.6" y="120.8">ONCE Connector</text>
</g>
<g font-size="2" fill="#00f">
<text x="171.9" y="18">Connect an external LVI to pad</text>
<text x="171.9" y="20">when supplying external 1.25V so</text>
<text x="171.9" y="22">that PORST is asserted until</text>
<text x="171.9" y="24">exterbal 1.25V supply is at</text>
<text x="171.9" y="26">threshold and stable</text>
<text x="47.5" y="43.6">Reset from</text>
<text x="47.5" y="45.6">Debugger</text>
<text x="212.1" y="43.6">Bi Directional reset</text>
<text x="212.1" y="45.6">line to/from MCU</text>
<text x="157.3" y="52.7">Tri-State Buffered</text>
<text x="157.3" y="54.7">RESET signal to</text>
<text x="157.3" y="56.7">reset the MCU</text>
<text x="195.7" y="61.9">Active reset drive (high / low)</text>
<text x="195.7" y="63.9">for any periperhals that need to</text>
<text x="195.7" y="65.9">be reset when MCU is in reset</text>
</g>
<g font-size="1.8" fill="#00f">
<text x="85.9" y="72.8">Note:</text>
<text x="85.9" y="76.4">The Reset pad on MPC5748G is in the VDD_HV_A domain which can be run from either 3.3V or 5V</text>
<text x="85.9" y="78.2">(selected by the VDD_HV_A and PER_HVA jumpers)</text>
<text x="85.9" y="81.9">To maintian brightness on the LED's irrespective of the voltage setting, the LED's are</text>
<text x="85.9" y="83.7">powered from constant 3.3V, grounded via the reset line.</text>
</g>
<g font-size="1.8">
<text x="245.8" y="149.8">Automotive Microcontroller</text>
<text x="245.6" y="154.2">East Kilbride, Scotland</text>
<text x="245.8" y="151.6">Applications</text>
</g>
<g font-size="1.7">
<text x="213.4" y="30.6">1</text>
<text x="127.6" y="37.1" transform="rotate(-90 127.6 37.1)">A</text>
<text x="92.9" y="47.1">1</text>
<text x="98.3" y="44.4" transform="rotate(-90 98.3 44.4)">8</text>
<text x="146.7" y="44.1">4</text>
<text x="198.9" y="47.9" transform="rotate(-90 198.9 47.9)">1</text>
<text x="92.9" y="50.8">2</text>
<text x="105.5" y="48.9">7</text>
<text x="127.6" y="48.2" transform="rotate(-90 127.6 48.2)">C</text>
<text x="136.8" y="48.9">3</text>
<text x="156.7" y="48.9">2</text>
<text x="54.5" y="59.9">1</text>
<text x="63.5" y="59.9">2</text>
<text x="98.3" y="55.2" transform="rotate(-90 98.3 55.2)">4</text>
<text x="146.7" y="57.6">1</text>
<text x="220.7" y="72.7">A</text>
<text x="231.7" y="72.7">C</text>
<text x="200.8" y="83.7">5</text>
<text x="200.8" y="87.3">6</text>
<text x="213.4" y="85.5">3</text>
<text x="100.2" y="125.8">1</text>
<text x="109.2" y="125.8">2</text>
<text x="100.2" y="127.6">3</text>
<text x="100.2" y="129.4">5</text>
<text x="100.2" y="131.2">7</text>
<text x="109.2" y="127.6">4</text>
<text x="109.2" y="129.4">6</text>
<text x="109.2" y="131.2">8</text>
<text x="99.3" y="134.9">11</text>
<text x="99.3" y="136.7">13</text>
<text x="100.2" y="133.1">9</text>
<text x="109.2" y="133.1">10</text>
<text x="109.2" y="134.9">12</text>
<text x="109.2" y="136.7">14</text>
</g>
<g font-size="1.7" fill="#004080">
<text x="139.9" y="50.1">MR</text>
<text x="144.6" y="48.1">VCC</text>
<text x="145.4" y="53.9">GND</text>
<text x="149.1" y="50.1">RESET</text>
</g>
<g font-size="1.6">
<text x="59.1" y="17.5">PER_HVA</text>
<text x="216.3" y="13.9">PER_HVA</text>
<text x="116.3" y="25">3V3_SR</text>
<text x="107.9" y="32.3">(0603</text>
<text x="107.9" y="34">50V)</text>
<text x="128.9" y="31.6">270</text>
<text x="155.4" y="30.5">(0603</text>
<text x="155.4" y="32.1">50V)</text>
<text x="107.9" y="41.7">GND</text>
<text x="155.4" y="39.8">GND</text>
<text x="190.4" y="49">0</text>
<text x="100.6" y="56.1">(1.65 to 5.5v operation)</text>
<text x="100.6" y="54.5">SN74LVC2G08DCT</text>
<text x="58.5" y="62.5">B3WN-6002</text>
<text x="96.9" y="63.6">GND</text>
<text x="144.5" y="61.8">GND</text>
<text x="151.8" y="63.5">(2.5 to 5v operation)</text>
<text x="151.8" y="61.8">ADM6315-26D2ARTZR7</text>
<text x="58.5" y="69.6">(0603</text>
<text x="58.5" y="71.2">50V)</text>
<text x="202.3" y="68.9">3V3_SR</text>
<text x="47.5" y="74.6">GND</text>
<text x="213.2" y="72.2">270</text>
<text x="203" y="92.2">SN74LVC2G08DCT</text>
<text x="49.9" y="109">PER_HVA</text>
<text x="40.2" y="125.6">TDI</text>
<text x="75" y="122.1">DNP</text>
<text x="87.8" y="125.6">(TDI)</text>
<text x="117.1" y="125.6">(GND)</text>
<text x="40.2" y="127.5">TDO</text>
<text x="40.2" y="129.3">TCLK</text>
<text x="40.2" y="131.1">EVTI</text>
<text x="87.8" y="127.5">(TDO)</text>
<text x="87.8" y="129.3">(TCLK)</text>
<text x="87.8" y="131.1">(EVTI)</text>
<text x="117.1" y="131.1">(N/C)</text>
<text x="117.1" y="127.5">(GND)</text>
<text x="117.1" y="129.3">(GND)</text>
<text x="87.8" y="136.6">(RDY)</text>
<text x="87.8" y="132.9">(RESET)</text>
<text x="87.8" y="134.7">(VREF)</text>
<text x="117.1" y="132.9">(TMS)</text>
<text x="117.1" y="134.7">(GND)</text>
<text x="32.3" y="138.6">(buffered</text>
<text x="32.3" y="140.2">reset TO MCU)</text>
<text x="53.8" y="139.1">0</text>
<text x="53.8" y="143.3">0</text>
<text x="31.8" y="145.9">(bidirectional</text>
<text x="31.8" y="147.5">MCU reset)</text>
<text x="50.3" y="146.5">DNP</text>
<text x="73.2" y="153.2">GND</text>
<text x="124.3" y="155.1">GND</text>
<text x="40.2" y="156.7">TMS</text>
<text x="212.1" y="158.7">Drawing Title:</text>
<text x="246.2" y="156.3">NXP General Business Use</text>
<text x="212.1" y="164.2">Page Title:</text>
<text x="212.1" y="169.7">Size</text>
<text x="212.1" y="171.5">B</text>
<text x="219.5" y="169.7">Document Number</text>
<text x="235.9" y="171.5">SCH-28822</text>
<text x="246.6" y="171.5">PDF: SPF-28822</text>
<text x="271.7" y="169.7">Rev</text>
<text x="272.5" y="171.5">B1</text>
<text x="212.1" y="175.2">Date:</text>
<text x="219.8" y="175.2">Friday, August 26, 2016</text>
<text x="248.7" y="175.2">Sheet</text>
<text x="256" y="175.2">5</text>
<text x="261.5" y="175.2">of</text>
<text x="267" y="175.2">15</text>
</g>
<g font-size="1.6" fill="#000080">
<text x="221.3" y="21.5">R37</text>
<text x="221.3" y="23.4">10.0K</text>
<text x="129.1" y="29.8">R140</text>
<text x="208.5" y="27.9">TPH1</text>
<text x="102.4" y="32.5">C25</text>
<text x="102.4" y="34.3">0.1UF</text>
<text x="149.9" y="30.7">C24</text>
<text x="149.9" y="32.5">0.1UF</text>
<text x="68.4" y="41.7">10.0K</text>
<text x="68.6" y="39.8">R135</text>
<text x="75.7" y="41.7">10.0K</text>
<text x="75.9" y="39.8">R134</text>
<text x="115.2" y="41.7">YELLOW LED</text>
<text x="122.5" y="39.8">DS7</text>
<text x="205.7" y="41.7">R136</text>
<text x="100.6" y="45.3">U12A</text>
<text x="140.3" y="44.6">U11</text>
<text x="197.5" y="43.1">RST</text>
<text x="205.5" y="43.5">10.0K</text>
<text x="185.4" y="48.3">R137</text>
<text x="52.8" y="62.5">SW3</text>
<text x="51.4" y="69.1">C121</text>
<text x="51.4" y="71.1">0.1UF</text>
<text x="75.5" y="68.2">TPV5</text>
<text x="224" y="71.1">DS8</text>
<text x="208.3" y="72.2">R141</text>
<text x="224" y="76.6">LED RED</text>
<text x="203" y="81">U12B</text>
<text x="55.8" y="118.5">R58</text>
<text x="63.1" y="118.5">R57</text>
<text x="75" y="118.5">R56</text>
<text x="83.2" y="118.5">R52</text>
<text x="55.6" y="120.3">10.0K</text>
<text x="62.9" y="120.3">10.0K</text>
<text x="75" y="120.3">10.0K</text>
<text x="83" y="120.3">10.0K</text>
<text x="102.4" y="123.2">P1</text>
<text x="48.8" y="139.1">R55</text>
<text x="48.8" y="143.3">R54</text>
<text x="76.8" y="140.4">R147</text>
<text x="76.8" y="142.2">10.0K</text>
<text x="102.4" y="141.1">CON_2X7</text>
<text x="120.7" y="142.2">R53</text>
<text x="118.9" y="144.1">10.0K</text>
</g>
<g font-size="1.6" fill="#f00">
<text x="223.5" y="30.7">PORSTx</text>
<text x="245.4" y="31.6">PORSTx</text>
<text x="259.7" y="31.4">7</text>
<text x="21.9" y="47.9">5</text>
<text x="79" y="47.2">JTAG-RSTx</text>
<text x="26.3" y="48">JTAG-RSTx</text>
<text x="79" y="50.8">RST-SWITCHx</text>
<text x="111.9" y="49">SYSTEM-RSTx</text>
<text x="159.5" y="49">RST-INx</text>
<text x="219.8" y="49">MCU-RSTx</text>
<text x="245.4" y="49.9">MCU-RSTx</text>
<text x="259.7" y="49.7">5,7</text>
<text x="221.7" y="85.6">RST-OUTx</text>
<text x="245.4" y="86.5">RST-OUTx</text>
<text x="259.7" y="86.3">12</text>
<text x="33.3" y="125.8">PC0</text>
<text x="12.8" y="130.2">7</text>
<text x="12.8" y="126.5">7</text>
<text x="12.8" y="128.4">7</text>
<text x="18.8" y="130.6">PH9</text>
<text x="18.8" y="126.7">PC0</text>
<text x="18.8" y="128.7">PC1</text>
<text x="33.3" y="129.5">PH9</text>
<text x="33.3" y="127.6">PC1</text>
<text x="12.8" y="137.5">5</text>
<text x="18.8" y="137.9">JTAG-RSTx</text>
<text x="33.3" y="136.8">JTAG-RSTx</text>
<text x="62.6" y="133.1">DBUG-RSTx</text>
<text x="117.4" y="136.8">JCOMP</text>
<text x="124.7" y="133.1">PH10</text>
<text x="12.8" y="144.8">5,7</text>
<text x="18.8" y="145.2">MCU-RSTx</text>
<text x="33.3" y="144.1">MCU-RSTx</text>
<text x="12.8" y="157.6">7</text>
<text x="18.8" y="158">PH10</text>
<text x="33.3" y="156.9">PH10</text>
</g>
<g font-size="1.6" fill="#00f">
<text x="97.7" y="47.2">VCC</text>
<text x="97.7" y="52.6">GND</text>
<text x="49.9" y="149">Optional</text>
<text x="49.9" y="150.6">Config</text>
</g>
<text font-size="1.4" fill="#f0f" x="171.9" y="142">Note TCLK needs to be pulled down to allow exit from STANDBY in some corner cases</text>
<g font-size="1.3">
<text x="29.3" y="1.4">5</text>
<text x="84.1" y="1.4">4</text>
<text x="139" y="1.4">3</text>
<text x="193.8" y="1.4">2</text>
<text x="248.7" y="1.4">1</text>
<text x=".5" y="24.7">D</text>
<text x="276.6" y="24.7">D</text>
<text x=".5" y="68.2">C</text>
<text x="276.6" y="68.2">C</text>
<text x=".5" y="111.6">B</text>
<text x="276.6" y="111.6">B</text>
<text x=".5" y="155">A</text>
<text x="276.6" y="155">A</text>
<text x="29.3" y="177">5</text>
<text x="84.1" y="177">4</text>
<text x="139" y="177">3</text>
<text x="193.8" y="177">2</text>
<text x="248.7" y="177">1</text>
</g>
</svg>
